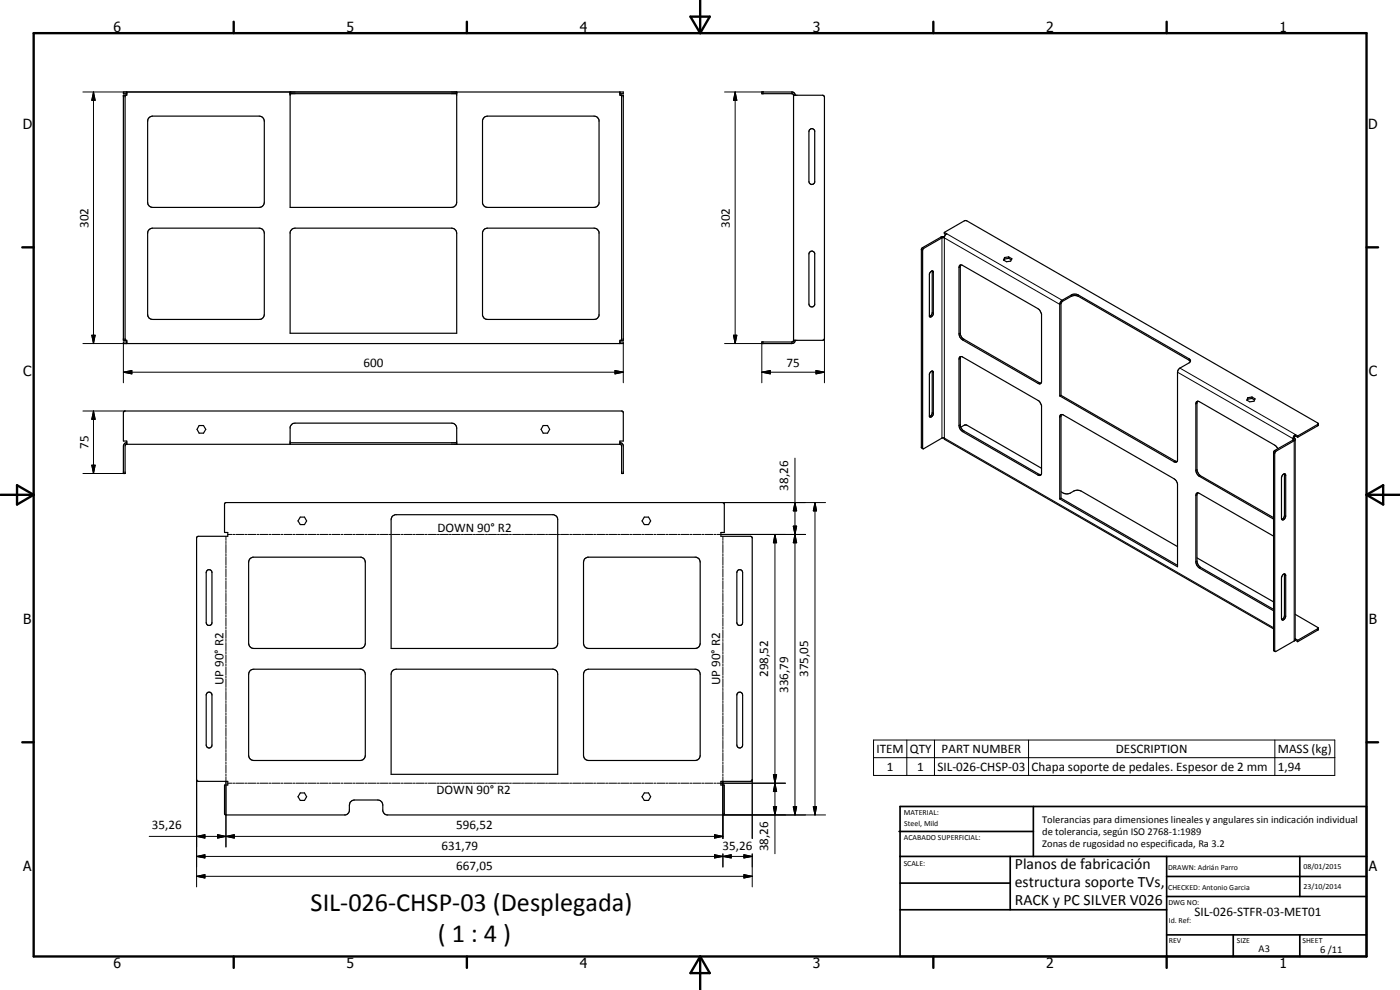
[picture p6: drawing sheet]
<svg xmlns="http://www.w3.org/2000/svg" width="420mm" height="297mm" viewBox="0 0 420 297" stroke-linecap="round" stroke-linejoin="round" font-family="sans-serif">
<g fill="none" stroke="#000" stroke-width=".35">
<path d="M37.5 28.6v73.5M38 28.1h-1v-.5h150.1v.5h-1.1M38 27.6v1h-1v73.5h1v1M44.7 35.3l1.1-.5h32l.8 .3 .5 .4 .2 .9v24.3l-.2 .9-.5 .4-.8 .2h-32l-.8-.2-.6-.7-.1-.6v-24.3zM87.1 28.1h50M87.1 27.6v34.6h48.4l.9-.2 .4-.4 .3-.9v-33.1M145.2 35.3l1.1-.5h32l.8 .3 .7 1v24.9l-.3 .6-.4 .4-.8 .2h-32l-.9-.2-.6-1v-24.9zM186 27.6v1h1.1v73.5h-1.1v1M186.6 28.6v73.5M237.6 27.6v.5M238.2 28.6l-.4-.5h-9.2v-.5h9.3l.6 .4 .2 .6M238.2 28.6h8.7l.5 .5v72.5l-.5 .5h-8.7"/>
<path d="M238.2 28.6v73.5M243 38.9l.9-.3 .6 .6v15.5a.89 .89 0 0 1-1 .6 .89 .89 0 0 1-.7-.8v-15zM44.7 68.9l1.1-.4h32l.8 .2 .5 .4 .2 .9v24.4l-.2 .8-.5 .4-.8 .2h-32a1.45 1.45 0 0 1-1.5-1.4v-24.4zM87.5 68.9l1-.4h47l.9 .2 .4 .4 .3 .9v30h-50v-30.3zM145.2 68.9l1.1-.4h32l.8 .2 .7 1-.1 25.2a1.49 1.49 0 0 1-1.4 .9h-32l-1.1-.4-.4-.7v-25zM243 75.6l.9-.2 .6 .6v15.4a.88 .88 0 0 1-1 .7 .88 .88 0 0 1-.7-.9v-15zM283.4 69.7l6-3.4h.7l105.5 60.8-.1 .7-6 3.4M283.4 69.7l.7 .4-.3 .3M283.4 69.7v.4l.4 .3M283.5 71l-1.1 .2-5.5 3.1-.4 .5v59.5l.5 .3M283.8 70.4l-.4 1-.6-.1-5.6 3.2-.3 .5 .1 59.6M288 79.7l.3-.2 .6 .1 23 13.4 .7 1.2v20.4l-.4 .5-.7-.1-22.6-13-.8-.8-.3-1v-19.9z"/>
<path d="M288.3 79.5l-.1 20.7 .5 1.1 23.7 13.7M301.5 77.7l-.2 .4M301.5 77.3v.4M302.7 77.1l1 .5-.4 .8-1.2 .1-1-.5 .4-.7M302.7 77.5l-1.2 .2M302.7 77.1v.4M302.7 77.1l-1.2 .2M302.7 77.5l.8 .4M279.3 81.5l.5-.2 .3 .2v12.7a.88 .88 0 0 1-1.1 .8l-.1-12.8zM279.7 81.3l.1 12.7-.3 .5-.6 .4M38 102.6h-1v.5h150.1v-.5h-1.1M237.6 102.6h-9v.5h9"/>
<path d="M237.6 102.6v.5M238.2 102.1l-.6 .5M238.7 102.1l-.2 .6-.9 .4M279.3 111.5l.5-.2 .3 .3v12.6a.73 .73 0 0 1-.3 .8 .73 .73 0 0 1-.9-.1v-12.6zM279.7 111.3l.1 12.7-.3 .6-.6 .4M288 107.1l.3-.1 .6 .1 23 13.3 .7 1.3-.1 20.6-.4 .4-.6-.2-22.6-13a2.3 2.3 0 0 1-1.1-1.9v-19.9zM288.3 107l-.1 20.7 .3 .8 .8 .8 22.6 13 .5 .2M318 118.8v-27.5l.2-.6 .6-.6 2.9-1.7 1.2-.1 .7 .2 33.3 19.2 .4 .4v.3l-.4 .5-2.9 1.6-.6 1.2v26.5l-.2 .3M318 118.8l34.3 19.8 .7 .1 .2-.2M318.4 118.6l34.3 19.7 .6 .2M318.4 118.6l-.4 .2M357.2 108.5l-33.6-19.6-1.6-.2-3.2 1.8-.4 .5v27.6"/>
<path d="M374.5 119.8l-.2 .3M374.5 119.3v.5M375.7 119.5l.8 .5M375.7 119.1l1 .6-.4 .7-1.2 .2-.9-.5 .3-.8M375.7 119.1v.4M375.7 119.5l-1.2 .3M375.7 119.1l-1.2 .2M38 133.3v-1h-1v-8.5l.5-.5h149.1l.5 .5v8.5h-1.1v1M38 132.8l-.6 .2-.4 .8v8.3h.5v-8.3l.5-.5M38 133.3h148M59.8 127.7h1.3l.7 1.1-.7 1.2h-1.3l-.7-1.2zM87.1 133.3l.1-5.4a1.49 1.49 0 0 1 1.3-.9h47l.9 .2 .6 .9 .1 5.2"/>
<path d="M87.1 132.8h50M163 127.7h1.3l.7 1.1-.7 1.2h-1.3l-.6-1.2zM186 132.8l.7 .2 .4 .8v8.3h-.5v-8.3l-.6-.5M277 134.6l5.7-3.2a.6 .6 0 0 1 .9 .5l98.6 56.8M288.3 128.2l1.1-.6h.7l22.5 12.9M318.5 124.4l.6 .1 33.2 19.1a2.1 2.1 0 0 1 1.1 1.6v24.9l-35.4-20.4M318.5 124.4l-.3 .1-.2 .6v24.6M318.5 124.4l-.1 25.1M359.4 120.4l-.3 .2-.2 .6v19.9l.3 1 .7 .8 22.3 12.8M359.4 120.4l.5 .1 22.7 13.1 .9 1.1M359.4 120.4l-.2 .3v20.2l.5 1.3 .6 .5 21.9 12.6M388.1 131.6v.4l-5.5 3.2-.4 .5v59.5l.5 .3"/>
<path d="M388.4 131.4l.3 .3v60.5M388.4 131.4l-.3 .2M388.7 131.9l-.3 .3-5.6 3.3-.2 .5v59.2l.1 .3M388.8 130.8l-.4 .6M388.8 130.4l.7 .4M388.8 130.4l-.6 .6-.1 .6M388.8 130.4v.4M388.8 130.8l.7 .4M389.5 130.8v.4M395.6 127.2l-6.1 3.6M67.5 151l.2-.2h149.3l.4 .3v8.7h-1v1.1h8.8l.5 .2 .1 72.8-.6 .5h-8.8v1.1h1v8.7l-.2 .3h-101.1l-.6-.2-.6-1v-1.7a1.52 1.52 0 0 0-1.5-1.6h-7a1.6 1.6 0 0 0-1.6 1.6v2l-.6 .7-.5 .2h-36l-.3-.3v-8.7h1v-1.1h-8.9l-.5-.3v-72.8l.5-.4h8.9v-1.1h-1zM90.1 155.2h1.3l.6 1.1-.6 1.1h-1.3l-.7-1.1z"/>
<path d="M117.8 154.9l.8-.5h47.5l.9 .5 .4 1v37.1a1.52 1.52 0 0 1-1.5 1.6h-48.5v-38.7zM193.4 155.2h1.2l.7 1.1-.7 1.1h-1.2l-.7-1.1zM318.4 147.5a2.47 2.47 0 0 0 2.8 .5l1.6-.8 1.6 .1 29 16.7M318.4 149.5l-.4 .2M318.4 149.5l35 20.1M359.4 147.9l-.5 .7v20l.3 1 .7 .8 22.3 12.9M359.4 147.9l22.8 13M359.4 147.9l-.2 .4v20.1l.5 1.3 .6 .5 21.9 12.6M384.9 142.5a.47 .47 0 0 1 .5-.4 .47 .47 0 0 1 .5 .5v12.3a.88 .88 0 0 1-1.2 1l-.1-12.6zM385.5 142.2v12.7l-.4 .7-.5 .2M62.1 171.2l.2-.2a.87 .87 0 0 1 1.3 .8v15a.87 .87 0 0 1-.9 .9 .87 .87 0 0 1-.8-.9v-15zM75.1 167.6l.7-.4h32.6l.6 .2 .4 .4 .2 .9v24.3l-.2 .9-.4 .4-.9 .3h-32l-.8-.3-.4-.4-.3-.9v-24.3z"/>
<path d="M175.5 167.6l.8-.4h32.6l.8 .4 .4 1.1v24.3a1.52 1.52 0 0 1-1.5 1.6h-32a1.52 1.52 0 0 1-1.5-1.6v-24.3zM221.4 171.2l.2-.2a.87 .87 0 0 1 1.3 .8v15a.87 .87 0 0 1-.9 .9 .87 .87 0 0 1-.9-.9v-15zM359.2 167.4l23 13.2M385.1 172.4l.4-.2 .4 .4v12.3a1.04 1.04 0 0 1-1.1 1.1l-.2-.4v-12.2zM385.5 172.2v12.7l-.3 .6-.6 .3M388.7 192.2l-6 3.3M388.7 192.2h-.1M388.7 184.3l6.9 4.1v.6l-6.1 3.5M388.8 192.1l.7 .4M388.8 191.7l.7 .4M388.8 191.7v.4M388.8 191.7h-.1"/>
<path d="M388.8 192.1l-.1 .1M389.5 192.1v.4M395.6 188.5l-6.1 3.6M62.1 207.9l.2-.1a.87 .87 0 0 1 1.3 .7v15a.87 .87 0 0 1-.9 .9 .87 .87 0 0 1-.8-.9v-15zM75.1 201.2l1-.4h32a1.52 1.52 0 0 1 1.5 1.5v24.4l-.2 .8-.4 .4-.9 .3h-32l-.8-.3-.4-.4-.3-.8v-24.4zM117.8 201.2l1.1-.4h47l.8 .2 .6 .7 .1 .6v30h-50v-30zM175.5 201.2l1.1-.4h32a1.45 1.45 0 0 1 1.5 1.5v24.4a1.52 1.52 0 0 1-1.5 1.5h-32a1.52 1.52 0 0 1-1.5-1.5v-24.4zM221.4 207.9l.2-.1a.87 .87 0 0 1 1.3 .7v15a.87 .87 0 0 1-.9 .9 .87 .87 0 0 1-.9-.9v-15zM90.1 237.9h1.3l.6 1.2-.6 1.1h-1.3l-.7-1.1zM193.4 237.9h1.2l.7 1.2-.7 1.1h-1.2l-.7-1.1z"/>
</g>
<g fill="#000">
<circle cx="38" cy="27.6" r=".18"/>
<circle cx="87.1" cy="27.6" r=".18"/>
<circle cx="87.1" cy="28.1" r=".18"/>
<circle cx="137.1" cy="27.6" r=".18"/>
<circle cx="186" cy="27.6" r=".18"/>
<circle cx="238.2" cy="28.6" r=".18"/>
<circle cx="238.2" cy="102.1" r=".18"/>
<circle cx="283.4" cy="131.4" r=".18"/>
</g>
<g fill="none" stroke="#000" stroke-width=".3">
<path d="M24.9 27.6h112.2M28.1 27.6l.5 2.5h-1.1zM28.1 27.6v75.5M217.5 27.6h11.6M220.6 27.6l.5 2.5h-1zM220.6 27.6v75.5M276.5 74.9l.4 .2M276.9 74.3l.3 .2M282.4 71.2l.3 .2v60M284.1 70.1l34.7 20v.4M279.8 81.5l.3 .2M279.8 93.8l.3 .2"/>
<path d="M288.2 80.1l-.4 .2M288.2 99.9l-.4 .3M318.4 91.1l-.4 .2-34.6-19.9v60l98.8 56.9M321.5 88.5v.4M323.6 88.5v.4M24.9 103.1h13.1M27.5 100.6h1.1l-.5 2.5zM37 111.7l2.6-.5v1zM37 111.7h150.1M37 103.1v11.8M184.6 111.2l2.5 .5-2.5 .5zM187.1 103.1v11.8"/>
<path d="M217.5 103.1h11.6M220.1 100.6h1l-.5 2.5zM228.6 111.7l2.6-.5v1zM228.6 111.7h18.8M228.6 103.1v11.8M244.9 111.2l2.5 .5-2.5 .5zM247.4 101.6v13.3M279.8 111.5l.3 .3M288.2 107.5l-.4 .2M289.3 101.8l-.4 .2M311.9 114.8l-.4 .2M353.4 111.7l34.7 19.9v.4l.3 .2v60.1"/>
<path d="M354.1 110.4l34.7 20M356.9 107.7v.4M24.9 123.3h12.6M27.5 139.6h1.1l-.5 2.5zM28.1 123.3l.5 2.5h-1.1zM28.1 123.3v18.8M238.6 137.5v107M276.5 134.2l.4 .2M279.8 123.8l.3 .2M288.2 127.4l-.4 .2M289.3 129.3l-.4 .2M318.4 124.9l-.4 .2"/>
<path d="M352.7 138.3l-.4 .3M359.2 120.9l-.3 .3M382.2 135.8l.4 .2M382.6 135.2l.3 .2M395.5 127.3v.5M24.9 142.1h12.1M216.9 150.8h30.9M238.1 157.9h1l-.5 2.5zM238.1 157.9l1 5h-1l1-5zM238.6 150.8l.5 2.5h-1zM244.6 150.8l.5 2.5h-1zM244.6 150.8v93.7"/>
<path d="M311.9 142.3l-.4 .2M359.2 148.5l-.3 .1M359.2 140.9l-.3 .2M360.3 142.7l-.4 .2M385.5 142.4l.4 .2M385.5 154.6l.4 .3M67.8 160.9v1.2M67.8 162.4v.7M67.8 163.4v2.4M67.8 166.1v.7M67.8 167v2.5M67.8 169.8v.6"/>
<path d="M67.8 170.7v2.4M67.8 173.5v.6M67.8 174.4v2.4M67.8 177.2v.6M67.8 178.1v2.4M68.4 160.4h1.2M69.9 160.4h.6M70.8 160.4h2.4M73.5 160.4h.6M74.4 160.4h2.4M77.1 160.4h.6M78 160.4h2.4"/>
<path d="M80.7 160.4h.6M81.6 160.4h2.4M84.3 160.4h.6M85.2 160.4h2.4M87.9 160.4h.6M88.8 160.4h2.5M91.5 160.4h.6M92.4 160.4h2.5M95.2 160.4h.5M96 160.4h2.5M98.8 160.4h.5M99.6 160.4h2.5"/>
<path d="M102.4 160.4h.5M103.3 160.4h2.4M106 160.4h.6M106.9 160.4h2.4M109.6 160.4h.6M110.5 160.4h2.4M113.2 160.4h.6M114.1 160.4h2.4M116.8 160.4h.6M117.7 160.4h2.4M120.4 160.4h.6M121.3 160.4h2.4"/>
<path d="M124 160.4h.6M124.9 160.4h2.4M127.6 160.4h.6M128.6 160.4h2.4M131.3 160.4h.6M132.2 160.4h2.4M134.9 160.4h.6M135.8 160.4h2.4M138.5 160.4h.6M139.3 160.4h2.5M142.1 160.4h.6M142.9 160.4h2.5"/>
<path d="M145.7 160.4h.6M146.6 160.4h2.4M149.3 160.4h.6M150.2 160.4h2.4M152.9 160.4h.6M153.8 160.4h2.4M156.5 160.4h.6M157.4 160.4h2.4M160.1 160.4h.6M161 160.4h2.4M163.7 160.4h.6M164.6 160.4h2.4"/>
<path d="M167.3 160.4h.6M168.2 160.4h2.4M171 160.4h.6M171.9 160.4h2.4M174.6 160.4h.6M175.5 160.4h2.4M178.2 160.4h.6M179.1 160.4h2.4M181.8 160.4h.6M182.7 160.4h2.4M185.4 160.4h.6M186.3 160.4h2.4"/>
<path d="M189 160.4h.6M189.9 160.4h2.4M192.6 160.4h.6M193.5 160.4h2.4M196.2 160.4h.6M197.1 160.4h2.4M199.8 160.4h.6M200.7 160.4h2.4M203.4 160.4h.6M204.3 160.4h2.4M207 160.4h.7M208 160.4h2.3"/>
<path d="M210.6 160.4h.7M211.6 160.4h2.3M214.3 160.4h.6M215.2 160.4h26.6M216.9 160.9v1.2M216.9 162.4v.7M216.9 163.4v2.4M216.9 166.1v.7M216.9 167v2.5M216.9 169.8v.6M216.9 170.7v2.4M216.9 173.5v.6"/>
<path d="M216.9 174.4v2.4M216.9 177.2v.6M216.9 178.1v2.4M232.6 160.4l.5 2.5h-1zM232.6 160.4v95.8M238.6 160.4l.5 2.5h-1zM359.2 168.4l-.3 .2M360.3 170.2l-.4 .2M385.5 172.5l.4 .1M67.8 180.8v.6M67.8 181.7v2.5M67.8 184.5v.6"/>
<path d="M67.8 185.4v2.5M67.8 188.2v.6M67.8 189.1v2.5M67.8 191.9v.5M67.8 192.8v2.4M67.8 195.5v.6M67.8 196.5v2.4M67.8 199.2v.6M216.9 180.8v.6M216.9 181.7v2.5M216.9 184.5v.6M216.9 185.4v2.5"/>
<path d="M216.9 188.2v.6M216.9 189.1v2.5M216.9 191.9v.5M216.9 192.8v2.4M216.9 195.5v.6M216.9 196.5v2.4M216.9 199.2v.6M382.2 195.1l.4 .1M385.5 184.7l.4 .2M388.7 191.7h.1M395.5 188.6v.5M67.8 200.1v2.5"/>
<path d="M67.8 202.9v.6M67.8 203.8v2.4M67.8 206.5v.7M67.8 207.5v2.4M67.8 210.2v.6M67.8 211.1v2.5M67.8 213.9v.6M67.8 214.8v2.5M67.8 217.6v.6M67.8 218.5v2.4M216.9 200.1v2.5M216.9 202.9v.6"/>
<path d="M216.9 203.8v2.4M216.9 206.5v.7M216.9 207.5v2.4M216.9 210.2v.6M216.9 211.1v2.5M216.9 213.9v.6M216.9 214.8v2.5M216.9 217.6v.6M216.9 218.5v2.4M59 233.9v32.2M67.8 221.2v.7M67.8 222.2v2.4"/>
<path d="M67.8 224.9v.7M67.8 225.8v2.5M67.8 228.6v.6M67.8 229.5v2.4M67.8 232.3v.6M67.8 233.2v20.9M68.4 235h1.2M69.9 235h.6M70.8 235h2.4M73.5 235h.6M74.4 235h2.4M77.1 235h.6"/>
<path d="M78 235h2.4M80.7 235h.6M81.6 235h2.4M84.3 235h.6M85.2 235h2.4M87.9 235h.6M88.8 235h2.5M91.5 235h.6M92.4 235h2.5M95.2 235h.5M96 235h2.5M98.8 235h.5"/>
<path d="M99.6 235h2.5M102.4 235h.5M103.3 235h2.4M106 235h.6M106.9 235h2.4M109.6 235h.6M110.5 235h2.4M113.2 235h.6M114.1 235h2.4M116.8 235h.6M117.7 235h2.4M120.4 235h.6"/>
<path d="M121.3 235h2.4M124 235h.6M124.9 235h2.4M127.6 235h.6M128.6 235h2.4M131.3 235h.6M132.2 235h2.4M134.9 235h.6M135.8 235h2.4M138.5 235h.6M139.3 235h2.5M142.1 235h.6"/>
<path d="M142.9 235h2.5M145.7 235h.6M146.6 235h2.4M149.3 235h.6M150.2 235h2.4M152.9 235h.6M153.8 235h2.4M156.5 235h.6M157.4 235h2.4M160.1 235h.6M161 235h2.4M163.7 235h.6"/>
<path d="M164.6 235h2.4M167.3 235h.6M168.2 235h2.4M171 235h.6M171.9 235h2.4M174.6 235h.6M175.5 235h2.4M178.2 235h.6M179.1 235h2.4M181.8 235h.6M182.7 235h2.4M185.4 235h.6"/>
<path d="M186.3 235h2.4M189 235h.6M189.9 235h2.4M192.6 235h.6M193.5 235h2.4M196.2 235h.6M197.1 235h2.4M199.8 235h.6M200.7 235h2.4M203.4 235h.6M204.3 235h2.4M207 235h.7"/>
<path d="M208 235h2.3M210.6 235h.7M211.6 235h2.3M214.3 235h.6M215.2 235h20.5M216.9 221.2v.7M216.9 222.2v2.4M216.9 224.9v.7M216.9 225.8v2.5M216.9 228.6v.6M216.9 229.5v2.4M216.9 232.3v.6"/>
<path d="M216.9 233.2v18.4M225.8 233.9v17.7M232.1 232.5h1l-.5 2.5zM232.6 235l.5 2.5h-1zM262.2 222h138.4v10.7h-138.4zM262.2 227.3h138.4M272.1 222v10.7M280.4 222v10.7M308.7 222v10.7M382.6 222v10.7M44.8 251h172.1M59 251l2.5-.6v1.1z"/>
<path d="M59 257l2.5-.5v.9zM59 257h166.8M65.3 250.4l2.5 .6-2.5 .5zM65.3 250.4l5 1.1v-1.1l-5 1.1zM67.8 251l2.5-.6v1.1zM214.4 256.5l2.5 .5-2.5 .4zM214.4 250.4l2.5 .6-2.5 .5zM216.9 244.5h30.9M216.9 257l2.5-.5v.9zM216.9 256.2v3.9M223.3 256.5l2.5 .5-2.5 .4zM225.8 256.2v9.9"/>
<path d="M232.1 242.1h1l-.5 2.4zM238.1 242.1h1l-.5 2.4zM244.1 242.1h1l-.5 2.4zM59 262.9l2.5-.5v1zM59 262.9h166.8M223.3 262.4l2.5 .5-2.5 .5z"/>
</g>
<g fill="none" stroke="#000" stroke-width=".71">
<path d="M10.1 9.9h400v277.1h-400zM70.1 6.5v3.4M140.1 6.5v3.4M207.2 5h5.8l-2.9 4.9zM210.1 0v9.9M280.1 6.5v3.4M350.1 6.5v3.4M6.7 74.2h3.4M410.1 74.2h3.5M.1 148.5h10M5.1 145.6l5 2.9-5 2.9zM410.1 148.5h10"/>
<path d="M410.1 148.5l5-2.9v5.8zM6.7 222.7h3.4M410.1 222.7h3.5M70.1 287v3.4M140.1 287v3.4M210.1 287v10M210.1 287l2.9 5h-5.8zM280.1 287v3.4M350.1 287v3.4"/>
</g>
<g fill="none" stroke="#000" stroke-width=".51">
<path d="M269.8 249.5h40.3M270.1 242h140v45h-140zM270.1 257h140M303.2 257v16M310.1 242v15M350.1 257v30M390.1 257v12M270.1 265h33.1M270.1 273h80M350.1 269h60M350.1 263h60M350.1 280.5h60"/>
<path d="M370.1 280.5v6.5M390.1 280.5v6.5"/>
</g>
<g fill="#000">
<path d="M28.1 27.6l.5 2.5h-1.1zM220.6 27.6l.5 2.5h-1zM27.5 100.6h1.1l-.5 2.5zM37 111.7l2.6-.5v1zM184.6 111.2l2.5 .5-2.5 .5zM220.1 100.6h1l-.5 2.5zM228.6 111.7l2.6-.5v1zM244.9 111.2l2.5 .5-2.5 .5zM27.5 139.6h1.1l-.5 2.5zM28.1 123.3l.5 2.5h-1.1zM238.1 157.9h1l-.5 2.5zM238.6 150.8l.5 2.5h-1z"/>
<path d="M244.6 150.8l.5 2.5h-1zM232.6 160.4l.5 2.5h-1zM238.6 160.4l.5 2.5h-1zM232.1 232.5h1l-.5 2.5zM232.6 235l.5 2.5h-1zM59 251l2.5-.6v1.1zM59 257l2.5-.5v.9zM65.3 250.4l2.5 .6-2.5 .5zM67.8 251l2.5-.6v1.1zM214.4 256.5l2.5 .5-2.5 .4zM214.4 250.4l2.5 .6-2.5 .5zM216.9 257l2.5-.5v.9z"/>
<path d="M223.3 256.5l2.5 .5-2.5 .4zM232.1 242.1h1l-.5 2.4zM238.1 242.1h1l-.5 2.4zM244.1 242.1h1l-.5 2.4zM59 262.9l2.5-.5v1zM223.3 262.4l2.5 .5-2.5 .5z"/>
</g>
<g font-size="7.9">
<text x="93.2" y="273.5">SIL-026-CHSP-03 (Desplegada)</text>
<text x="131.4" y="282.5">( 1 : 4 )</text>
</g>
<g font-size="4.7">
<text x="304.6" y="260.8">Planos de fabricación</text>
<text x="304.6" y="266.2">estructura soporte TVs,</text>
<text x="304.6" y="271.6">RACK y PC SILVER V026</text>
</g>
<g font-size="4.2">
<text x="34" y="9.6">6</text>
<text x="104" y="9.6">5</text>
<text x="174" y="9.6">4</text>
<text x="244" y="9.6">3</text>
<text x="314" y="9.6">2</text>
<text x="384" y="9.6">1</text>
<text x="6.8" y="38.7">D</text>
<text x="410.6" y="38.7">D</text>
<text x="7" y="112.9">C</text>
<text x="410.8" y="112.9">C</text>
<text x="7" y="187.1">B</text>
<text x="410.8" y="187.1">B</text>
<text x="7" y="261.4">A</text>
<text x="410.8" y="261.4">A</text>
<text x="34" y="290.4">6</text>
<text x="104" y="290.4">5</text>
<text x="174" y="290.4">4</text>
<text x="244" y="290.4">3</text>
<text x="314" y="290.4">2</text>
<text x="384" y="290.4">1</text>
</g>
<g font-size="3.9">
<text x="26.5" y="68.4" transform="rotate(-90 26.5 68.4)">302</text>
<text x="219.1" y="68.4" transform="rotate(-90 219.1 68.4)">302</text>
<text x="109.1" y="110.2">600</text>
<text x="236" y="110.2">75</text>
<text x="26.5" y="134.7" transform="rotate(-90 26.5 134.7)">75</text>
<text x="236.5" y="147.2" transform="rotate(-90 236.5 147.2)">38,26</text>
<text x="131.3" y="159.6">DOWN 90° R2</text>
<text x="230.5" y="203.2" transform="rotate(-90 230.5 203.2)">298,52</text>
<text x="242.5" y="203.2" transform="rotate(-90 242.5 203.2)">375,05</text>
<text x="67" y="205.6" transform="rotate(-90 67 205.6)">UP 90° R2</text>
<text x="216.1" y="205.6" transform="rotate(-90 216.1 205.6)">UP 90° R2</text>
<text x="236.5" y="207.9" transform="rotate(-90 236.5 207.9)">336,79</text>
<text x="263" y="225.9">ITEM</text>
<text x="273" y="226">QTY</text>
<text x="282.6" y="225.9">PART NUMBER</text>
<text x="334.9" y="226">DESCRIPTION</text>
<text x="383.5" y="226.1">MASS (kg)</text>
<text x="266.1" y="231.3">1</text>
<text x="275.3" y="231.3">1</text>
<text x="281.3" y="231.3">SIL-026-CHSP-03</text>
<text x="309.6" y="231.4">Chapa soporte de pedales. Espesor de 2 mm</text>
<text x="383.5" y="231.3">1,94</text>
<text x="131" y="238.4">DOWN 90° R2</text>
<text x="45.5" y="248.9">35,26</text>
<text x="136.9" y="248.9">596,52</text>
<text x="132.5" y="254.9">631,79</text>
<text x="216.9" y="254.9">35,26</text>
<text x="230.5" y="255.4" transform="rotate(-90 230.5 255.4)">38,26</text>
<text x="136.9" y="260.9">667,05</text>
<text x="358.5" y="275">SIL-026-STFR-03-MET01</text>
</g>
<g font-size="3.1">
<text x="312.7" y="246.8">Tolerancias para dimensiones lineales y angulares sin indicación individual</text>
<text x="312.7" y="250.4">de tolerancia, según ISO 2768-1:1989</text>
<text x="312.7" y="254">Zonas de rugosidad no especificada, Ra 3.2</text>
<text x="377.7" y="285.6">A3</text>
<text x="396.2" y="285.9">6 /11</text>
</g>
<g font-size="2.4">
<text x="271.2" y="244.4">MATERIAL:</text>
<text x="271.3" y="252">ACABADO SUPERFICIAL:</text>
<text x="271.4" y="247.9">Steel, Mild</text>
<text x="271.2" y="259.7">SCALE:</text>
<text x="350.6" y="261">DRAWN: Adrián Parro</text>
<text x="391.2" y="260.6">08/01/2015</text>
<text x="350.6" y="267">CHECKED: Antonio Garcia</text>
<text x="391.2" y="266.7">23/10/2014</text>
<text x="350.6" y="271.4">DWG NO:</text>
<text x="350.8" y="276.9">Id. Ref:</text>
<text x="350.8" y="282.8">REV</text>
<text x="371.2" y="282.9">SIZE</text>
<text x="390.9" y="282.9">SHEET</text>
</g>
</svg>
